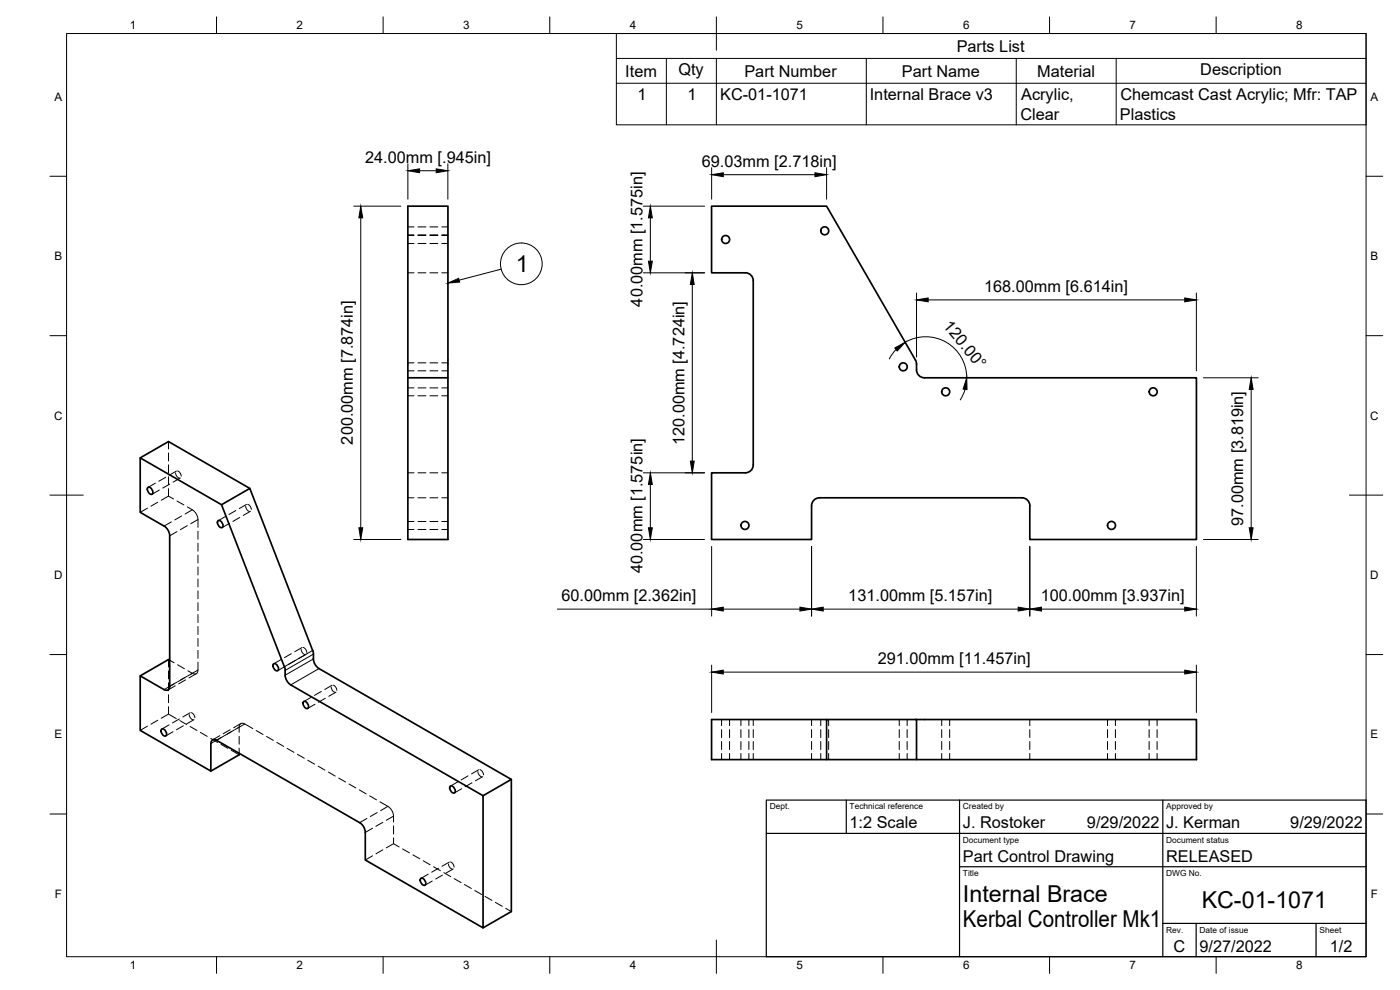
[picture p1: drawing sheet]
<svg xmlns="http://www.w3.org/2000/svg" width="420mm" height="297mm" viewBox="0 0 420 297" stroke-linecap="round" stroke-linejoin="round" font-family="sans-serif">
<!-- layer: Visible -->
<g fill="none" stroke="#000" stroke-width=".51">
<path d="M226.1 84.2a2.35 2.35 0 0 0-2.4-2.3h-10.1v-20h34.5l26.6 46.1 .4 1.2a3.6 3.6 0 0 0 .9 3.6l1.4 .6h81.7v48.5h-50v-10.1M226.1 84.2v55.3a2.38 2.38 0 0 1-2.4 2.4h-10.1v20h30v-10.1M122.4 113.4h12v-51.5h-12v100h12v-48.5M42.1 137.4l8.5-4.9 24.4 14M44.5 146.2a1.38 1.38 0 0 1 1.2 2.1 1.38 1.38 0 0 1-1.2-2.1zM65.5 156.2a1.38 1.38 0 0 1 1.2 2.1 1.38 1.38 0 0 1-1.2-2.1zM66.5 151.4l8.5-4.9 19 49.2a4.9 4.9 0 0 0 1.7 4.9l57.8 33.3-8.5 4.8M243.6 151.7a2.38 2.38 0 0 1 2.3-2.3h60.8a2.38 2.38 0 0 1 2.4 2.3M50.9 198.1l-.3-.2-8.5 4.9M82.2 199.2a1.38 1.38 0 0 1 1.1 2 1.38 1.38 0 0 1-1.1-2zM48.6 218.7a1.38 1.38 0 0 1 1.2 2.1 1.38 1.38 0 0 1-1.2-2.1zM85.3 200.1l-18.8-48.7-24.4-14v16.3l7.6 4.5 .7 .9 .5 1.1v45.7a1.03 1.03 0 0 1-.5 1.1 1.03 1.03 0 0 1-1.2-.1l-7.1-4.1v16.3l21.2 12.3v-8.3a1.05 1.05 0 0 1 .5-1.1 1.05 1.05 0 0 1 1.2 .1l43.4 25 .7 1 .5 1.1v8.8l35.4 20.4v-39.7l-57.8-33.2-1.1-1.3-.5-1.6"/>
<path d="M85.4 200l.2 2.6M91.2 210.5a1.38 1.38 0 0 1 1.2 2.1 1.38 1.38 0 0 1-1.2-2.1zM248.1 215.9h-34.5v12h61.5v-12M275.1 215.9h-27v12M275.1 215.9h84v12h-84M71.8 226v.5l-8.5 4.9M135.2 235.8a1.38 1.38 0 0 1 1.2 2.1 1.38 1.38 0 0 1-1.2-2.1zM153.5 233.9v39.6l-8.5 4.9M126.3 263.5a1.38 1.38 0 0 1 1.2 2.1 1.38 1.38 0 0 1-1.2-2.1z"/>
<circle cx="217.8" cy="71.9" r="1.2"/>
<circle cx="247.5" cy="69.3" r="1.2"/>
<circle cx="271.1" cy="110.1" r="1.2"/>
<circle cx="283.8" cy="117.6" r="1.2"/>
<circle cx="346.1" cy="117.6" r="1.2"/>
<circle cx="223.6" cy="157.6" r="1.2"/>
<circle cx="333.6" cy="157.6" r="1.2"/>
</g>
<!-- layer: Hidden -->
<g fill="none" stroke="#000" stroke-width=".3">
<path d="M122.4 68.1h1.8M122.4 70.5h1.8M122.4 70.7h1.8M122.4 73.1h1.8M125.4 68.1h2.4M125.4 70.5h2.4M125.4 70.7h2.4M125.4 73.1h2.4M129 68.1h2.4M129 70.5h2.4M129 70.7h2.4M129 73.1h2.4"/>
<path d="M132.6 68.1h1.8M132.6 70.5h1.8M132.6 70.7h1.8M132.6 73.1h1.8M122.4 81.9h1.8M125.4 81.9h2.4M129 81.9h2.4M132.6 81.9h1.8M122.4 116.4h1.8M122.4 118.8h1.8M122.4 108.9h1.8M122.4 111.3h1.8"/>
<path d="M125.4 116.4h2.4M125.4 118.8h2.4M125.4 108.9h2.4M125.4 111.3h2.4M129 116.4h2.4M129 118.8h2.4M129 108.9h2.4M129 111.3h2.4M132.6 116.4h1.8M132.6 118.8h1.8M132.6 108.9h1.8M132.6 111.3h1.8"/>
<path d="M50.6 132.5v2.2M50.6 135.9v2.4M50.6 139.5v2.4M44.3 152.5l-2.2 1.2M46.6 145l-2.2 1.2M47.3 150.7l-2 1.2M47.8 147l-2.2 1.3M49.7 143.2l-2 1.2M50.6 146.6v2.3l1.5 .8M50.6 143.1v2.3M50.6 148.9l-2.2 1.2M50.9 145.3l-2 1.1"/>
<path d="M52.7 141.9l.3 .9 .8 .7M52.9 141.3l-2.1 1.3M53.1 150.3l2.1 1.2M53.3 141.3l.7 .6 .4 1M54.1 143.4l-2.2 1.3M56.2 152.1l1.5 .9a3.8 3.8 0 0 1 1.7 2.9v2.3M59.4 159.4v2.4M67.7 155l-2.2 1.2M68.9 157l-2.2 1.3M70.8 153.2l-2.1 1.2M71.9 155.3l-2 1.1M73.7 151.9l.4 1.1 .7 .4"/>
<path d="M74 151.3l-2.2 1.3M74.3 151.3l.8 .6 .3 1M75.2 153.4l-2.2 1.3M122.4 141.9h1.8M122.4 149.4h1.8M122.4 156.5h1.8M122.4 158.9h1.8M125.4 141.9h2.4M125.4 149.4h2.4M125.4 156.5h2.4M125.4 158.9h2.4M129 141.9h2.4"/>
<path d="M129 149.4h2.4M129 156.5h2.4M129 158.9h2.4M132.6 141.9h1.8M132.6 149.4h1.8M132.6 156.5h1.8M132.6 158.9h1.8M59.4 163v2.4M59.4 166.5v2.4M59.4 170.1v2.4M59.4 173.7v2.4M59.4 177.3v2.3"/>
<path d="M50.6 197.9v2.2M50.9 198.1l1.4 .8M53.3 199.5l2.1 1.1M59.4 198.7v2.3a1.04 1.04 0 0 1-.5 1.1 1.04 1.04 0 0 1-1.2-.1l-1.3-.7M59.4 180.8v2.4M59.4 184.4v2.4M59.4 188v2.4M59.4 191.6v2.3M59.4 195.1v2.4M84.3 197.9l-2.2 1.3M85.5 200l-2.2 1.2M87.4 196.1l-2 1.2"/>
<path d="M88.6 198.2l-2 1.2M90.4 194.8l.4 1.1 .7 .5M90.6 194.3l-2.1 1.2M91 194.3l.7 .5 .4 1M91.8 196.3l-2.2 1.3M44.3 217.9l-2.2 1.2M47.3 216.1l-2 1.2M50.6 212v2.3l2.3 1.3M50.6 201.3v2.4M50.6 204.9v2.4M50.6 208.5v2.3M50.6 214.3l-2.2 1.2"/>
<path d="M50.7 217.5l-2.1 1.2M51.9 219.5l-2.2 1.3M52.6 205.8l-2.2 1.2M53.8 215.7l-2 1.2M54 216.2l2 1.2M55 217.8l-2 1.2M55.7 204l-2.1 1.2M56.8 214.4l.3 .9 .8 .6M57 218l2.1 1.2M57 213.9l-2.1 1.2M57.4 213.8l.7 .6 .4 1M58.2 215.9l-2.2 1.3"/>
<path d="M58.9 202.1l-2.2 1.3M60.1 219.8l2.1 1.1M69.1 219l-2.1 1.1M72.3 217.1l-2.2 1.3M75.9 218.6l-2.4-1.4a1.03 1.03 0 0 0-1.2-.1 1.03 1.03 0 0 0-.5 1.1v1.5M76.9 219.2l2.1 1.2M93.3 209.2l-2.1 1.3M94.5 211.3l-2.1 1.3M96.4 207.5l-2 1.1M97.6 209.5l-2 1.2M99.4 206.1l.4 1.1 .7 .5M99.7 205.6l-2.2 1.3"/>
<path d="M100 205.6l.7 .5 .4 1M100.8 207.7l-2.1 1.2M216.6 215.9v1.8M216.6 218.9v2.4M218.9 215.9v1.8M218.9 218.9v2.4M222.4 215.9v1.8M222.4 218.9v2.4M224.7 215.9v1.8M224.7 218.9v2.4M226.1 215.9v1.8M226.1 218.9v2.4"/>
<path d="M243.6 215.9v1.8M243.6 218.9v2.4M246.3 215.9v1.8M246.3 218.9v2.4M248.7 215.9v1.8M248.7 218.9v2.4M269.9 215.9v1.8M269.9 218.9v2.4M272.2 215.9v1.8M272.2 218.9v2.4M282.6 215.9v1.8M282.6 218.9v2.4"/>
<path d="M285 215.9v1.8M285 218.9v2.4M309.1 215.9v1.8M309.1 218.9v2.4M332.4 215.9v1.8M332.4 218.9v2.4M334.8 215.9v1.8M334.8 218.9v2.4M344.9 215.9v1.8M344.9 218.9v2.4M347.3 215.9v1.8M347.3 218.9v2.4"/>
<path d="M63.2 221.6l2.1 1.1M66 220.7l-2.2 1.3M66.3 223.3l2.1 1.2M69.4 225.1l2.4 1.4M71.8 220.9v2.4M71.8 224.5v1.5M80 221l2 1.2M83.1 222.7l2 1.3M86.2 224.5l2 1.2M89.3 226.3l2 1.2M92.4 228.1l2 1.2M95.5 229.9l2 1.2"/>
<path d="M98.6 231.7l2 1.2M101.6 233.5l2.1 1.1M104.7 235.2l2.1 1.2M107.8 237l2.1 1.2M110.9 238.8l2.1 1.2M137.4 234.6l-2.2 1.2M138.6 236.7l-2.2 1.2M140.5 232.8l-2.1 1.2M141.6 234.9l-2 1.2M143.4 231.5l.3 .9 .8 .7M143.7 231l-2.2 1.2M144 230.9l.8 .6 .3 1"/>
<path d="M144.9 233l-2.2 1.3M216.6 222.5v2.4M216.6 226.1v1.8M218.9 222.5v2.4M218.9 226.1v1.8M222.4 222.5v2.4M222.4 226.1v1.8M224.7 222.5v2.4M224.7 226.1v1.8M226.1 222.5v2.4M226.1 226.1v1.8M243.6 222.5v2.4"/>
<path d="M243.6 226.1v1.8M246.3 222.5v2.4M246.3 226.1v1.8M248.7 222.5v2.4M248.7 226.1v1.8M269.9 222.5v2.4M269.9 226.1v1.8M272.2 222.5v2.4M272.2 226.1v1.8M282.6 222.5v2.4M282.6 226.1v1.8M285 222.5v2.4"/>
<path d="M285 226.1v1.8M309.1 222.5v2.4M309.1 226.1v1.8M332.4 222.5v2.4M332.4 226.1v1.8M334.8 222.5v2.4M334.8 226.1v1.8M344.9 222.5v2.4M344.9 226.1v1.8M347.3 222.5v2.4M347.3 226.1v1.8M111.8 256.8l-2.2 1.2"/>
<path d="M114 240.6l2.4 1.3a3.8 3.8 0 0 1 1.7 3v1.7M114.9 255l-2.1 1.2M118.1 251.4v1.7l1.7 1M118.1 247.8v2.4M118.1 253.1l-2.2 1.3M120.8 254.7l2.1 1.2M123.9 256.5l2.1 1.2M127 258.3l2.1 1.2M134.6 259.2l.4 1.1 .7 .5M134.8 258.7l-2.1 1.2M135.2 258.6l.7 .6 .4 1M128.5 262.3l-2.2 1.2"/>
<path d="M129.7 264.4l-2.2 1.2M130.1 260.1l2.1 1.1M131.6 260.5l-2 1.2M132.8 262.6l-2.1 1.1M133.2 261.8l2.1 1.2M136 260.7l-2.2 1.3M136.3 263.6l2.1 1.2M139.4 265.4l2.1 1.2M142.5 267.2l2 1.2M145.6 269l2 1.2M148.7 270.7l2 1.2M151.8 272.5l1.7 1"/>
</g>
<!-- layer: Visible Narrow -->
<path d="M93.8 195.2l-8.5 4.9M94.1 196.3l-8.5 4.9M94.1 197.7l-8.5 4.9M50.9 205.9l-1.7 1M95.7 200.6l-8.5 4.9M65 222.1l-1.7 1" fill="none" stroke="#000" stroke-width=".3"/>
<!-- layer: Hidden Narrow -->
<g fill="none" stroke="#000" stroke-width=".3">
<path d="M51.4 156.6l-2.2 1.2M53.1 159.5l-2.2 1.3M54.5 154.8l-2 1.2M56.2 157.7l-2.1 1.2M57.7 153l-2.2 1.2M59.4 155.9l-2.2 1.2M53.1 204.7l-2.2 1.2 1.4-.7M55.4 203.4l-2.1 1.2M56.2 202.9l-2.1 1.2M57.7 202l-1.3 .8M59.4 201l-2.2 1.3M69.4 219.5l-2 1.3"/>
<path d="M70.3 219.1l-2.1 1.1M71.8 218.2l-1.4 .8M73.5 217.2l-2.2 1.3M67.2 220.8l-2.2 1.3 1.3-.8M110.1 245.6l-2.2 1.2M111.8 248.5l-2.2 1.3M113.2 243.8l-2.1 1.2M114.9 246.7l-2.1 1.2M116.4 241.9l-2.2 1.3M118.1 244.9l-2.2 1.2"/>
</g>
<!-- layer: Border -->
<g fill="none" stroke="#000" stroke-width=".3">
<path d="M20 10.1h390v276.9h-390zM65 5.1v5M115 5.1v5M165 5.1v5M215 5.1v10M265 5.1v5M315 5.1v5M365 5.1v5M15 52.9h5M410 52.9h5M15 100.7h5M410 100.7h5"/>
<path d="M15 148.6h10M405 148.6h10M15 196.4h5M410 196.4h5M15 244.2h5M410 244.2h5M65 287v5M115 287v5M165 287v5M215 282.1v9.9M265 287v5M315 287v5"/>
<path d="M365 287v5"/>
</g>
<!-- layer: TitleBlock -->
<path d="M230 240.1h180v46.9h-180zM230 250h180M254 240.1v9.9M288 240.1v46.9M349 240.1v46.9M288 260.1h122M349 277.1h61M359 277.1v9.9M395 277.1v9.9" fill="none" stroke="#000" stroke-width=".36"/>
<!-- layer: Parts Lists -->
<path d="M185 10.1h225v27.4h-225zM185 17.5h225M200 17.5v20M215 17.5v20M260 17.5v20M305 17.5v20M335 17.5v20M185 25h225" fill="none" stroke="#000" stroke-width=".3"/>
<!-- layer: Balloons -->
<circle cx="156.5" cy="79.2" r="6.3" fill="none" stroke="#000" stroke-width=".3"/>
<!-- layer: 0 -->
<path d="M134.4 84.9l3.2-1.4 .3 1.1z" fill="#000" stroke="#000" stroke-width=".3"/>
<path d="M150.4 80.8l-12.6 3.3" fill="none" stroke="#000" stroke-width=".3"/>
<!-- layer: FD_Dimensions -->
<g fill="none" stroke="#000" stroke-width=".3">
<path d="M122.4 49.1v10.7M125.9 51.2h5M134.4 49.1v10.7M213.6 50.3v9.5M217.1 52.4h27.5M248.1 50.3v9.5M106.2 61.9h14.1M108.3 65.4v93M193.1 61.9h18.4M195.2 65.4v13M193.1 81.9h18.4M207.8 85.4v53"/>
<path d="M275.1 87.9v19.2M278.6 90h77M359.1 87.9v23.4M268.9 104.8l-2 2.9M271.7 102.7a12.3 12.3 0 0 1 18.4 10.6M289.6 116.8l-1.4 3.2M361.2 113.4h16.4M375.5 116.9v41.5M193.1 141.9h18.4M195.2 145.4v13M106.2 161.9h14.1M193.1 161.9h18.4"/>
<path d="M213.6 164v20.9M243.6 164v20.9M309.1 164v20.9M359.1 164v20.9M361.2 161.9h16.4M167.3 182.8h46.3M213.6 199.6v14.2M217.1 182.8h23M247.1 182.8h58.5M312.6 182.8h43M359.1 199.6v14.2M217.1 201.7h138.5"/>
</g>
<g fill="#000" stroke="#000" stroke-width=".3">
<path d="M122.4 51.2l3.5-.5v1.1zM130.9 50.7l3.5 .5-3.5 .6zM213.6 52.4l3.5-.6v1.2zM244.6 51.8l3.5 .6-3.5 .6zM108.3 61.9l.6 3.5h-1.2zM195.2 61.9l.6 3.5h-1.2zM194.6 78.4h1.2l-.6 3.5zM207.8 81.9l.5 3.5h-1.1zM275.1 90l3.5-.6v1.2zM355.6 89.4l3.5 .6-3.5 .6zM268.5 104.4l3.2-1.7-2.4 2.6zM290.1 113.4l.1 3.5-1.1-.2z"/>
<path d="M375.5 113.4l.6 3.5h-1.2zM207.2 138.4h1.1l-.5 3.5zM107.7 158.4h1.2l-.6 3.5zM194.6 158.4h1.2l-.6 3.5zM195.2 141.9l.6 3.5h-1.2zM374.9 158.4h1.2l-.6 3.5zM213.6 182.8l3.5-.6v1.1zM240.1 182.2l3.5 .6-3.5 .5zM243.6 182.8l3.5-.6v1.1zM305.6 182.2l3.5 .6-3.5 .5zM309.1 182.8l3.5-.6v1.1zM355.6 182.2l3.5 .6-3.5 .5z"/>
<path d="M213.6 201.7l3.5-.6v1.1zM355.6 201.1l3.5 .6-3.5 .5z"/>
</g>
<g font-size="7">
<text x="154.8" y="81.7">1</text>
<text x="289" y="270.6">Internal Brace</text>
<text x="360.6" y="272.3">KC-01-1071</text>
<text x="289" y="278.1">Kerbal Controller Mk1</text>
</g>
<g font-size="4.9">
<text x="287.1" y="15.5">Parts List</text>
<text x="187.7" y="23">Item</text>
<text x="203.6" y="22.5">Qty</text>
<text x="223.4" y="23">Part Number</text>
<text x="270.7" y="23">Part Name</text>
<text x="311.3" y="23">Material</text>
<text x="360.2" y="22.5">Description</text>
<text x="191.3" y="29.9">1</text>
<text x="206.3" y="29.9">1</text>
<text x="216.1" y="30">KC-01-1071</text>
<text x="261" y="30">Internal Brace v3</text>
<text x="306.2" y="35.9">Clear</text>
<text x="306.5" y="30">Acrylic,</text>
<text x="336.1" y="35.9">Plastics</text>
<text x="336.2" y="30">Chemcast Cast Acrylic; Mfr: TAP</text>
<text x="109.6" y="48.9">24.00mm [.945in]</text>
<text x="210.6" y="50">69.03mm [2.718in]</text>
<text x="295.3" y="87.6">168.00mm [6.614in]</text>
<text x="192.8" y="92" transform="rotate(-90 192.8 92)">40.00mm [1.575in]</text>
<text x="282.9" y="97.9" transform="rotate(50 282.9 97.9)">120.00°</text>
<text x="105.9" y="133.4" transform="rotate(-90 105.9 133.4)">200.00mm [7.874in]</text>
<text x="205.4" y="133.6" transform="rotate(-90 205.4 133.6)">120.00mm [4.724in]</text>
<text x="373.1" y="157.8" transform="rotate(-90 373.1 157.8)">97.00mm [3.819in]</text>
<text x="192.8" y="172" transform="rotate(-90 192.8 172)">40.00mm [1.575in]</text>
<text x="168.5" y="180.4">60.00mm [2.362in]</text>
<text x="254.6" y="180.4">131.00mm [5.157in]</text>
<text x="312.3" y="180.4">100.00mm [3.937in]</text>
<text x="263.4" y="199.3">291.00mm [11.457in]</text>
<text x="255" y="248.5">1:2 Scale</text>
<text x="289" y="248.5">J. Rostoker</text>
<text x="326.2" y="248.5">9/29/2022</text>
<text x="350" y="248.5">J. Kerman</text>
<text x="387.2" y="248.5">9/29/2022</text>
<text x="289" y="258.6">Part Control Drawing</text>
<text x="350" y="258.6">RELEASED</text>
<text x="352.2" y="285.7">C</text>
<text x="360" y="285.5">9/27/2022</text>
<text x="399.1" y="285.7">1/2</text>
</g>
<g font-size="3.5">
<text x="39" y="8.8">1</text>
<text x="89" y="8.8">2</text>
<text x="139" y="8.8">3</text>
<text x="189" y="8.8">4</text>
<text x="239" y="8.8">5</text>
<text x="289" y="8.8">6</text>
<text x="339" y="8.8">7</text>
<text x="389" y="8.8">8</text>
<text x="16.3" y="30.2">A</text>
<text x="411.3" y="30.2">A</text>
<text x="16.3" y="78">B</text>
<text x="411.3" y="78">B</text>
<text x="16.2" y="125.9">C</text>
<text x="411.2" y="125.9">C</text>
<text x="16.2" y="173.7">D</text>
<text x="411.2" y="173.7">D</text>
<text x="16.3" y="221.6">E</text>
<text x="411.3" y="221.6">E</text>
<text x="16.4" y="269.4">F</text>
<text x="411.4" y="269.4">F</text>
<text x="39" y="290.8">1</text>
<text x="89" y="290.8">2</text>
<text x="139" y="290.8">3</text>
<text x="189" y="290.8">4</text>
<text x="239" y="290.8">5</text>
<text x="289" y="290.8">6</text>
<text x="339" y="290.8">7</text>
<text x="389" y="290.8">8</text>
</g>
<g font-size="2.5">
<text x="231" y="242.9">Dept.</text>
<text x="255" y="242.9">Technical reference</text>
<text x="289" y="242.9">Created by</text>
<text x="350" y="242.9">Approved by</text>
<text x="289" y="252.8">Document type</text>
<text x="350" y="252.8">Document status</text>
<text x="289" y="262.9">Title</text>
<text x="350" y="262.9">DWG No.</text>
<text x="350" y="279.9">Rev.</text>
<text x="360" y="279.9">Date of issue</text>
<text x="396" y="279.9">Sheet</text>
</g>
</svg>
